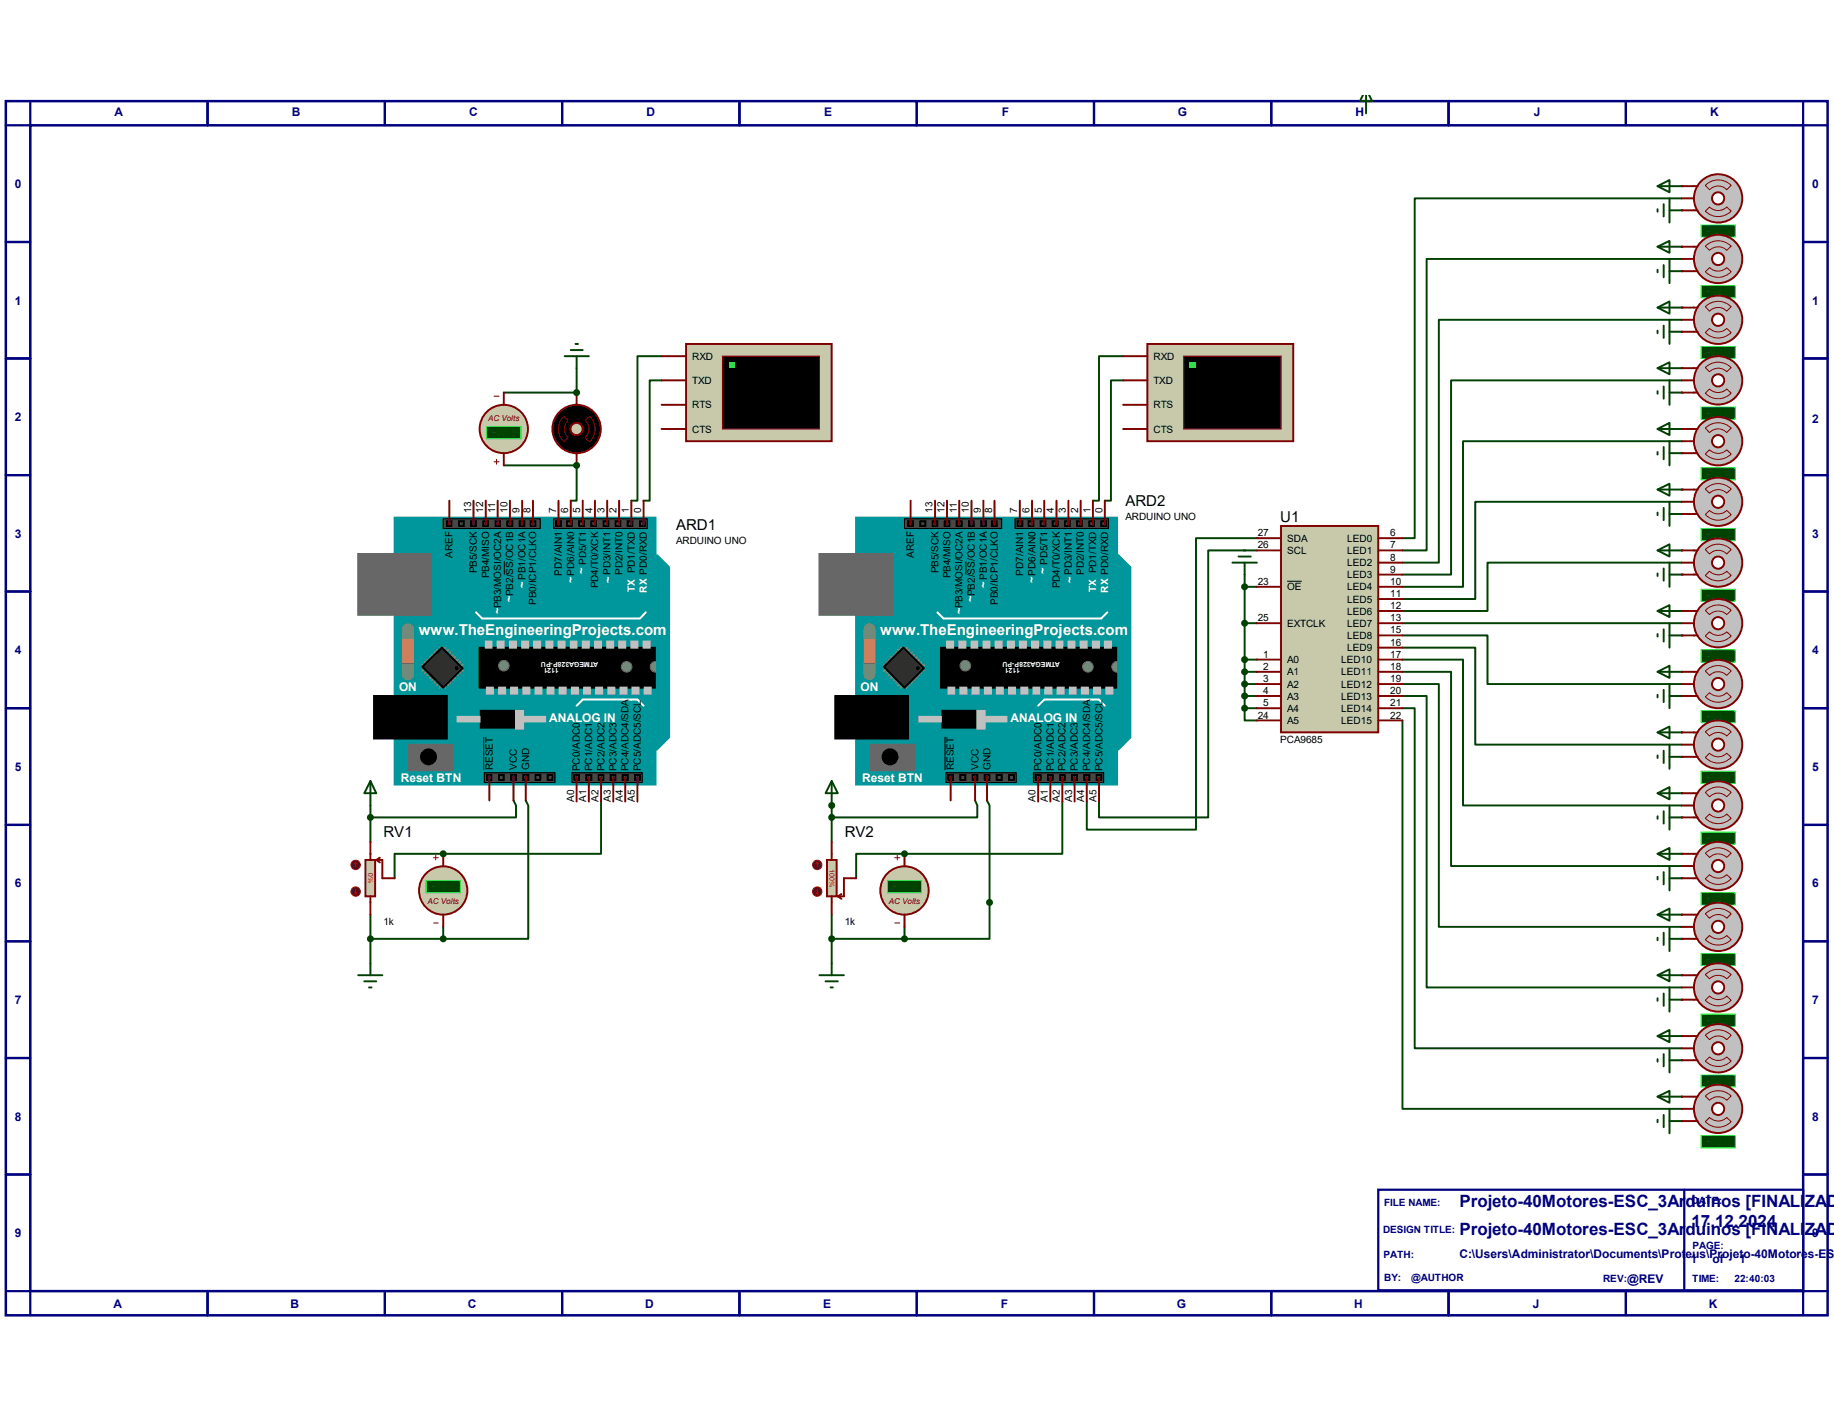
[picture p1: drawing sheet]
<svg xmlns="http://www.w3.org/2000/svg" width="279mm" height="216mm" viewBox="0 0 279 216" stroke-linecap="round" stroke-linejoin="round" font-family="sans-serif">
<path d="M.9 15.4h277.5v185h-277.5zM4.6 19.1h270.1v177.6h-270.1z" fill="none" stroke="#000080" stroke-width=".38"/>
<g fill="none" stroke="#000080" stroke-width=".34">
<path d="M4.6 15.4v3.7h-3.7M31.6 15.4v3.7M58.6 15.4v3.7M85.6 15.4v3.7M112.6 15.4v3.7M139.7 15.4v3.7M166.7 15.4v3.7M193.7 15.4v3.7M220.7 15.4v3.7M247.7 15.4v3.7M274.7 15.4v3.7h3.7M.9 36.9h3.7"/>
<path d="M274.7 36.9h3.7M.9 54.6h3.7M274.7 54.6h3.7M.9 72.4h3.7M274.7 72.4h3.7M.9 90.1h3.7M274.7 90.1h3.7M.9 107.9h3.7M274.7 107.9h3.7M.9 125.7h3.7M274.7 125.7h3.7M.9 143.4h3.7"/>
<path d="M274.7 143.4h3.7M.9 161.2h3.7M.9 178.9h3.7M274.7 161.2h3.7M274.7 178.9h3.7M.9 196.7h3.7v3.7M31.6 196.7v3.7M58.6 196.7v3.7M85.6 196.7v3.7M112.6 196.7v3.7M139.7 196.7v3.7M166.7 196.7v3.7"/>
<path d="M193.7 196.7v3.7M220.7 196.7v3.7M247.7 196.7v3.7M278.4 196.7h-3.7v3.7"/>
</g>
<path d="M210 181.3h64.7v15.3h-64.7z" fill="#fff" stroke="#000080" stroke-width=".34"/>
<path d="M256.6 181.3v15.3" fill="none" stroke="#000080" stroke-width=".34"/>
<g fill="none" stroke="#004000" stroke-width=".3">
<path d="M256.2 30.2h-40.7v51.8h-1.8M256.2 28.4h.1M256.2 32h.1M256.2 39.5h-38.9v44.4h-3.6M256.2 37.6h.1M76.8 59.8h11M87.8 59.8h.1M87.8 56.1v3.7M100.8 54.3h-3.7v22h-.9M100.8 58h-1.8v18.3h-1M171.1 54.3h-3.7v22h-.9M171.1 58h-1.9v18.3h-.9"/>
<path d="M256.2 41.3h.1M256.2 48.7h-37v37h-5.5M256.2 46.9h.1M256.2 50.5h.1M256.2 58h-35.1v29.5h-7.4M256.2 56.1h.1M256.2 59.8h.1M76.8 70.9h11M87.8 70.9v5.4h-.8M87.8 70.9h.1M256.2 67.2h-33.3v22.2h-9.2M256.2 65.4h.1"/>
<path d="M256.2 69h.1M256.2 76.5h-31.5v14.8h-11M256.2 74.6h.1M256.2 78.3h.1M189.6 87.5v20.4M189.6 95h1.9M189.6 89.4h1.9M191.5 82h-9.3v44.4h-16.6v-4.3M191.5 83.9h-7.4v40.6h-16.7v-2.4M213.7 96.8h12.9v7.4h29.6M213.7 98.7h11v14.8h31.5M213.7 95h42.5"/>
<path d="M256.2 85.7h-29.6v7.4h-12.9M256.2 83.9h.1M256.2 87.5h.1M256.2 93.1h.1M256.2 96.8h.1M189.6 107.9v1.9h1.9M189.6 107.9h1.9M189.6 106h1.9M189.6 104.2h1.9M189.6 102.4h1.9M189.6 100.5h1.9M213.7 100.5h9.2v22.2h33.3"/>
<path d="M213.7 102.4h7.4v29.6h35.1M213.7 104.2h5.5v37h37M213.7 106h3.6v44.5h38.9M213.7 107.9h1.8v51.8h40.7M213.7 109.8v59.2h42.5M256.2 102.4h.1M256.2 106h.1M256.2 111.6h.1M256.2 115.3h.1M56.4 122.7v5.6M56.4 139.4v7.4M67.5 130.1h-7.4v3.7"/>
<path d="M67.5 130.1h.1M78.2 122l.4 .7v1.8h-22.2M80.1 122l.4 .7v20.3h-13M91.6 122.1v8h-24.1M126.7 122.7h.1M126.7 122.7v5.6M126.7 139.4v7.4M137.8 130.1h-7.4v3.7M137.8 130.1h.1M148.5 122l.4 .7v1.8h-22.2M150.4 122l.3 .7v20.3h-12.9M161.8 122.1v8h-24"/>
<path d="M256.2 120.9h.1M256.2 124.5h.1M256.2 130.1h.1M256.2 133.8h.1M256.2 139.4h.1M56.4 143h11.1M67.5 141.2v1.8M126.7 143h11.1M137.8 141.2v1.8M256.2 143h.1M256.2 148.6h.1M256.2 152.3h.1"/>
<path d="M256.2 157.9h.1M256.2 161.5h.1M256.2 167.1h.1M256.2 170.8h.1"/>
</g>
<path d="M60.1 78.9h39.8v40.6h-39.8z" fill="#00979c" stroke="#00979c" stroke-width=".3"/>
<g fill="#686767" stroke="#686767" stroke-width=".3">
<path d="M54.6 84.4h11.1v9.3h-11.1z"/>
<path d="M62.3 113.5h6.7v3.8h-6.7z"/>
</g>
<g fill="#000" stroke="#000" stroke-width=".3">
<path d="M73.1 98.7h26.8v6.1h-26.8zM57 106h11.1v6.5h-11.1zM73.2 108.3h6.5v2.6h-6.5z"/>
<circle cx="65.3" cy="115.3" r="1.14"/>
</g>
<path d="M72.5 93.3l.9 .9h24.1l.9-.9M87.8 107.5l1-.9h8.3l.9 .9" fill="none" stroke="#fff" stroke-width=".3"/>
<g fill="#c0c0c0" stroke="#c0c0c0" stroke-width=".3">
<path d="M74 97.7h.9v1h-.9z"/>
<path d="M75.8 97.7h1v1h-1z"/>
<path d="M77.7 97.7h.9v1h-.9z"/>
<path d="M79.5 97.7h1v1h-1z"/>
<path d="M81.4 97.7h.9v1h-.9z"/>
<path d="M83.2 97.7h1v1h-1z"/>
<path d="M85.1 97.7h.9v1h-.9z"/>
<path d="M87 97.7h.8v1h-.8z"/>
<path d="M88.8 97.7h.9v1h-.9z"/>
<path d="M90.6 97.7h1v1h-1z"/>
<path d="M92.5 97.7h.9v1h-.9z"/>
<path d="M94.3 97.7h.9v1h-.9z"/>
<path d="M96.2 97.7h.9v1h-.9z"/>
<path d="M98 97.7h1v1h-1z"/>
<path d="M74.2 104.8h.9v.9h-.9z"/>
<path d="M76 104.8h1v.9h-1z"/>
<path d="M77.9 104.8h.9v.9h-.9z"/>
<path d="M79.7 104.8h.9v.9h-.9z"/>
<path d="M81.6 104.8h.9v.9h-.9z"/>
<path d="M83.4 104.8h.9v.9h-.9z"/>
<path d="M85.3 104.8h.9v.9h-.9z"/>
<path d="M87.1 104.8h1v.9h-1z"/>
<path d="M89 104.8h.9v.9h-.9z"/>
<path d="M90.8 104.8h.9v.9h-.9z"/>
<path d="M92.7 104.8h.9v.9h-.9z"/>
<path d="M94.5 104.8h1v.9h-1z"/>
<path d="M96.4 104.8h.9v.9h-.9z"/>
<path d="M98.2 104.8h.9v.9h-.9z"/>
<path d="M78.6 108.3h1.1v2.7h-1.1z"/>
<path d="M69.7 109.2h3.4v.7h-3.4z"/>
<path d="M79.7 109.2h3.4v.7h-3.4z"/>
</g>
<path d="M62.1 95.9v6.8" fill="none" stroke="#757575" stroke-width="1.9"/>
<path d="M61.4 97.5h1.5v3.4h-1.5z" fill="#ff8000" stroke="#ff8000" stroke-width=".3"/>
<g fill="none" stroke="#808080" stroke-width=".34">
<path d="M65.8 99.8l.4 .3M66.2 99.4l.4 .4M66.6 99l.4 .4M67 98.7l.3 .3M67.9 98.7l-.4 .3M68.2 99l-.3 .4M68.6 99.4l-.4 .4M69 99.8l-.4 .3M64.3 101.3l.4 .3M64.7 101.8l-.4 .4M64.7 100.9l.4 .4M65.1 102.2l-.4 .3"/>
<path d="M65.1 100.5l.4 .4M65.5 102.5l-.4 .4M65.5 100.1l.3 .4M65.8 102.9l-.3 .4M66.2 103.3l-.4 .3M66.6 103.6l-.4 .4M67 104l-.4 .4M67.3 104.4l-.3 .4M67.5 104.4l.4 .4M67.9 104l.3 .4M68.2 103.6l.4 .4M68.6 103.3l.4 .3"/>
<path d="M69 102.9l.3 .4M69.3 100.1l-.3 .4M69.3 102.5l.4 .4M69.7 100.5l-.4 .4M69.7 102.2l.4 .3M70.1 100.9l-.4 .4M70.1 101.8l.4 .4M70.5 101.3l-.4 .3"/>
</g>
<path d="M64.3 101.6l3-2.9 3.2 3.1-3 3z" fill="#2c2c2c" stroke="#000" stroke-width=".3"/>
<circle cx="69.6" cy="101.8" r=".21" fill="#000" stroke="#000" stroke-width=".15"/>
<path d="M67.5 79h14.8v1.5h-14.8z" fill="#464646" stroke="#000" stroke-width=".17"/>
<circle cx="95.5" cy="101.6" r=".8" fill="#757575" stroke="#757575" stroke-width=".15"/>
<g fill="#464646" stroke="#000" stroke-width=".3">
<path d="M68.1 79.4h.7v.7h-.7z"/>
<path d="M71.8 79.4h.7v.7h-.7z"/>
<path d="M73.6 79.4h.7v.7h-.7z"/>
<path d="M75.5 79.4h.7v.7h-.7z"/>
<path d="M77.3 79.4h.8v.7h-.8z"/>
<path d="M79.2 79.4h.7v.7h-.7z"/>
<path d="M69.9 79.4h.8v.7h-.8z"/>
<path d="M80.8 79.4h.8v.7h-.8z"/>
</g>
<g fill="#757575" stroke="#757575" stroke-width=".15">
<circle cx="76.8" cy="101.4" r=".8"/>
<circle cx="99.9" cy="101.6" r=".8"/>
</g>
<path d="M100.1 84.6l1.8 1.8v26l-1.8 1.8z" fill="#00979c" stroke="#00979c" stroke-width=".3"/>
<g fill="#464646" stroke="#000" stroke-width=".17">
<path d="M73.8 117.7h10.7v1.5h-10.7z"/>
<path d="M84.3 79h14.3v1.5h-14.3z"/>
<path d="M87.1 117.7h10.7v1.5h-10.7z"/>
</g>
<g fill="#464646" stroke="#000" stroke-width=".3">
<path d="M76 118.1h.8v.7h-.8z"/>
<path d="M79.7 118.1h.8v.7h-.8z"/>
<path d="M83.4 118.1h.8v.7h-.8z"/>
<path d="M81.6 118.1h.7v.7h-.7z"/>
<path d="M77.9 118.1h.7v.7h-.7z"/>
<path d="M74.2 118.1h.7v.7h-.7z"/>
<path d="M84.7 79.4h.8v.7h-.8z"/>
<path d="M86.4 79.4h.7v.7h-.7z"/>
<path d="M88.2 79.4h.8v.7h-.8z"/>
<path d="M90.1 79.4h.7v.7h-.7z"/>
<path d="M91.9 79.4h.8v.7h-.8z"/>
<path d="M93.8 79.4h.7v.7h-.7z"/>
<path d="M95.6 79.4h.8v.7h-.8z"/>
<path d="M97.5 79.4h.7v.7h-.7z"/>
<path d="M87.5 118.1h.7v.7h-.7z"/>
<path d="M89.3 118.1h.8v.7h-.8z"/>
<path d="M91.2 118.1h.7v.7h-.7z"/>
<path d="M93 118.1h.8v.7h-.8z"/>
<path d="M94.9 118.1h.7v.7h-.7z"/>
<path d="M96.7 118.1h.8v.7h-.8z"/>
</g>
<g fill="none" stroke="#800000" stroke-width=".3">
<path d="M68.5 76.3v3.7M72.1 76.3v3.7M74 76.3v3.7M75.8 76.3v3.7M77.7 76.3v3.7M79.5 76.3v3.7M81.2 76.3v3.7M85.1 76.3v3.7M87 76.3v3.7M88.8 76.3v3.7M90.6 76.3v3.7M92.5 76.3v3.7"/>
<path d="M94.3 76.3v3.7M96.2 76.3v3.7M98 76.3v3.7M74.5 118.3v3.7M78.2 118.3v3.7M80.1 118.3v3.7M87.8 118.4v3.7M89.7 118.4v3.7M91.6 118.4v3.7M93.4 118.4v3.7M95.2 118.4v3.7M97.1 118.4v3.7"/>
</g>
<path d="M76.8 85.5v2M73.7 112.3v5" fill="none" stroke="#000" stroke-width=".15"/>
<path d="M104.5 52.4h22.2v14.8h-22.2z" fill="#c8c8aa" stroke="#800000" stroke-width=".3"/>
<path d="M110.1 54.3h14.7v11.1h-14.7z" fill="#000" stroke="#800000" stroke-width=".17"/>
<path d="M111 55.2h.9v.9h-.9z" fill="#0f0"/>
<path d="M100.8 54.3h3.7M100.8 58h3.7M100.8 61.7h3.7M100.8 65.4h3.7" fill="none" stroke="#800000" stroke-width=".3"/>
<circle cx="87.8" cy="65.4" r="3.7" fill="#000" stroke="#800000" stroke-width=".3"/>
<path d="M85.9 63.4l.6 .7a1.87 1.87 0 0 0 0 2.6l-.6 .6a2.71 2.71 0 0 1 0-3.9zM89.2 64.1l.6-.7a2.71 2.71 0 0 1 0 3.9l-.6-.6a1.79 1.79 0 0 0 0-2.6z" fill="none" stroke="#800000" stroke-width=".15"/>
<circle cx="87.8" cy="65.4" r=".93" fill="#c8c8aa" stroke="#800000" stroke-width=".3"/>
<path d="M87.8 59.8v1.9M87.8 69v1.9" fill="none" stroke="#800000" stroke-width=".3"/>
<path d="M86 54.3h3.7M87 53.3h1.8M87.7 52.4h.4M87.8 54.3v1.8" fill="none" stroke="#004000" stroke-width=".3"/>
<circle cx="76.8" cy="65.4" r="3.7" fill="#c8c8aa" stroke="#800000" stroke-width=".3"/>
<path d="M75.3 70.4h.7M75.3 60.4h.7M75.6 70v.7" fill="none" stroke="#800000" stroke-width=".15"/>
<path d="M74.2 65h5.1v1.8h-5.1z" fill="#004000" stroke="#0f0" stroke-width=".15"/>
<path d="M76.8 59.8v1.9M76.8 69v1.9" fill="none" stroke="#800000" stroke-width=".3"/>
<g fill="#004000" stroke="#004000" stroke-width=".3">
<circle cx="87.8" cy="70.9" r=".38"/>
<circle cx="87.8" cy="59.8" r=".38"/>
</g>
<path d="M126 131h1.5v5.6h-1.5z" fill="#c8c8aa" stroke="#800000" stroke-width=".3"/>
<path d="M126.7 128.3v2.7M126.7 136.6v2.8M127.6 136.6l.6 .3M128.2 136.2l-.6 .4M130.4 133.8h-1.8v2.8h-1" fill="none" stroke="#800000" stroke-width=".3"/>
<circle cx="124.5" cy="135.8" r=".72" fill="#400000" stroke="#f00" stroke-width=".15"/>
<path d="M124.3 136l.2 .2M124.5 135.5v.7M124.7 136l-.2 .2" fill="none" stroke="#f00" stroke-width=".15"/>
<circle cx="124.5" cy="131.8" r=".72" fill="#400000" stroke="#f00" stroke-width=".15"/>
<path d="M124.5 131.4l-.2 .2M124.5 131.4l.2 .2M124.5 131.4v.7" fill="none" stroke="#f00" stroke-width=".15"/>
<circle cx="137.8" cy="135.7" r="3.7" fill="#c8c8aa" stroke="#800000" stroke-width=".3"/>
<path d="M136.3 130.7h.8M136.7 130.3v.7M136.3 140.6h.8" fill="none" stroke="#800000" stroke-width=".15"/>
<path d="M135.2 134.2h5.2v1.8h-5.2z" fill="#004000" stroke="#0f0" stroke-width=".15"/>
<path d="M137.8 130.1v1.9M137.8 139.4v1.8" fill="none" stroke="#800000" stroke-width=".3"/>
<path d="M130.4 78.9h39.8v40.6h-39.8z" fill="#00979c" stroke="#00979c" stroke-width=".3"/>
<g fill="#686767" stroke="#686767" stroke-width=".3">
<path d="M124.8 84.4h11.2v9.3h-11.2z"/>
<path d="M132.6 113.5h6.7v3.8h-6.7z"/>
</g>
<g fill="#000" stroke="#000" stroke-width=".3">
<path d="M143.3 98.7h26.9v6.1h-26.9zM127.3 106h11v6.5h-11zM143.6 108.3h6.4v2.6h-6.4z"/>
<circle cx="135.6" cy="115.3" r="1.14"/>
</g>
<path d="M142.8 93.3l.9 .9h24.1l.9-.9M158.2 107.5l.9-.9h8.3l.9 .9" fill="none" stroke="#fff" stroke-width=".3"/>
<g fill="#c0c0c0" stroke="#c0c0c0" stroke-width=".3">
<path d="M144.3 97.7h.9v1h-.9z"/>
<path d="M146.1 97.7h1v1h-1z"/>
<path d="M148 97.7h.9v1h-.9z"/>
<path d="M149.8 97.7h.9v1h-.9z"/>
<path d="M151.7 97.7h.9v1h-.9z"/>
<path d="M153.5 97.7h1v1h-1z"/>
<path d="M155.4 97.7h.9v1h-.9z"/>
<path d="M157.2 97.7h1v1h-1z"/>
<path d="M159.1 97.7h.9v1h-.9z"/>
<path d="M161 97.7h.8v1h-.8z"/>
<path d="M162.8 97.7h.9v1h-.9z"/>
<path d="M164.6 97.7h1v1h-1z"/>
<path d="M166.5 97.7h.9v1h-.9z"/>
<path d="M168.3 97.7h.9v1h-.9z"/>
<path d="M144.5 104.8h.9v.9h-.9z"/>
<path d="M146.3 104.8h.9v.9h-.9z"/>
<path d="M148.2 104.8h.9v.9h-.9z"/>
<path d="M150 104.8h1v.9h-1z"/>
<path d="M151.8 104.8h1v.9h-1z"/>
<path d="M153.7 104.8h.9v.9h-.9z"/>
<path d="M155.6 104.8h.9v.9h-.9z"/>
<path d="M157.4 104.8h.9v.9h-.9z"/>
<path d="M159.3 104.8h.9v.9h-.9z"/>
<path d="M161.1 104.8h1v.9h-1z"/>
<path d="M163 104.8h.9v.9h-.9z"/>
<path d="M164.8 104.8h.9v.9h-.9z"/>
<path d="M166.7 104.8h.9v.9h-.9z"/>
<path d="M168.5 104.8h1v.9h-1z"/>
<path d="M148.9 108.3h1.1v2.7h-1.1z"/>
<path d="M140 109.2h3.3v.7h-3.3z"/>
<path d="M150 109.2h3.3v.7h-3.3z"/>
</g>
<path d="M132.5 95.9v6.8" fill="none" stroke="#757575" stroke-width="1.9"/>
<path d="M131.7 97.5h1.5v3.4h-1.5z" fill="#ff8000" stroke="#ff8000" stroke-width=".3"/>
<g fill="none" stroke="#808080" stroke-width=".34">
<path d="M136.1 99.8l.4 .3M136.5 99.4l.4 .4M136.9 99l.3 .4M137.2 98.7l.4 .3M138.2 98.7l-.4 .3M138.6 99l-.4 .4M138.9 99.4l-.3 .4M139.3 99.8l-.4 .3M134.7 101.3l.3 .3M135 101.8l-.3 .4M135 100.9l.4 .4M135.4 102.2l-.4 .3"/>
<path d="M135.4 100.5l.4 .4M135.8 102.5l-.4 .4M135.8 100.1l.3 .4M136.1 102.9l-.3 .4M136.5 103.3l-.4 .3M136.9 103.6l-.4 .4M137.2 104l-.3 .4M137.6 104.4l-.4 .4M137.8 104.4l.4 .4M138.2 104l.4 .4M138.6 103.6l.3 .4M138.9 103.3l.4 .3"/>
<path d="M139.3 102.9l.4 .4M139.7 100.1l-.4 .4M139.7 102.5l.3 .4M140 100.5l-.3 .4M140 102.2l.4 .3M140.4 100.9l-.4 .4M140.4 101.8l.4 .4M140.8 101.3l-.4 .3"/>
</g>
<path d="M134.7 101.6l2.9-2.9 3.2 3.1-3 3z" fill="#2c2c2c" stroke="#000" stroke-width=".3"/>
<circle cx="139.8" cy="101.8" r=".21" fill="#000" stroke="#000" stroke-width=".15"/>
<path d="M137.8 79h14.8v1.5h-14.8z" fill="#464646" stroke="#000" stroke-width=".17"/>
<circle cx="165.7" cy="101.6" r=".8" fill="#757575" stroke="#757575" stroke-width=".15"/>
<g fill="#464646" stroke="#000" stroke-width=".3">
<path d="M138.3 79.4h.8v.7h-.8z"/>
<path d="M142.1 79.4h.7v.7h-.7z"/>
<path d="M143.9 79.4h.8v.7h-.8z"/>
<path d="M145.8 79.4h.7v.7h-.7z"/>
<path d="M147.6 79.4h.7v.7h-.7z"/>
<path d="M149.5 79.4h.7v.7h-.7z"/>
<path d="M140.2 79.4h.8v.7h-.8z"/>
<path d="M151.1 79.4h.7v.7h-.7z"/>
</g>
<g fill="#757575" stroke="#757575" stroke-width=".15">
<circle cx="147.1" cy="101.4" r=".8"/>
<circle cx="170.2" cy="101.6" r=".8"/>
</g>
<path d="M170.3 84.6l1.9 1.8v26l-1.9 1.8z" fill="#00979c" stroke="#00979c" stroke-width=".3"/>
<g fill="#464646" stroke="#000" stroke-width=".17">
<path d="M144.1 117.7h10.7v1.5h-10.7z"/>
<path d="M154.6 79h14.3v1.5h-14.3z"/>
<path d="M157.4 117.7h10.7v1.5h-10.7z"/>
</g>
<g fill="#464646" stroke="#000" stroke-width=".3">
<path d="M146.3 118.1h.8v.7h-.8z"/>
<path d="M150 118.1h.7v.7h-.7z"/>
<path d="M153.7 118.1h.8v.7h-.8z"/>
<path d="M151.8 118.1h.8v.7h-.8z"/>
<path d="M148.2 118.1h.7v.7h-.7z"/>
<path d="M144.5 118.1h.7v.7h-.7z"/>
<path d="M155 79.4h.7v.7h-.7z"/>
<path d="M156.7 79.4h.7v.7h-.7z"/>
<path d="M158.5 79.4h.8v.7h-.8z"/>
<path d="M160.4 79.4h.7v.7h-.7z"/>
<path d="M162.2 79.4h.8v.7h-.8z"/>
<path d="M164.1 79.4h.7v.7h-.7z"/>
<path d="M165.9 79.4h.8v.7h-.8z"/>
<path d="M167.8 79.4h.7v.7h-.7z"/>
<path d="M157.8 118.1h.7v.7h-.7z"/>
<path d="M159.6 118.1h.8v.7h-.8z"/>
<path d="M161.5 118.1h.7v.7h-.7z"/>
<path d="M163.3 118.1h.8v.7h-.8z"/>
<path d="M165.2 118.1h.7v.7h-.7z"/>
<path d="M167 118.1h.8v.7h-.8z"/>
</g>
<g fill="none" stroke="#800000" stroke-width=".3">
<path d="M138.7 76.3v3.7M142.5 76.3v3.7M144.3 76.3v3.7M146.1 76.3v3.7M148 76.3v3.7M149.8 76.3v3.7M151.5 76.3v3.7M155.4 76.3v3.7M157.2 76.3v3.7M159.1 76.3v3.7M161 76.3v3.7M162.8 76.3v3.7"/>
<path d="M164.6 76.3v3.7M166.5 76.3v3.7M168.3 76.3v3.7M144.8 118.3v3.7M148.5 118.3v3.7M150.4 118.3v3.7M158.2 118.4v3.7M160 118.4v3.7M161.8 118.4v3.7M163.7 118.4v3.7M165.6 118.4v3.7M167.4 118.4v3.7"/>
</g>
<path d="M147.2 85.5v2M144 112.3v5" fill="none" stroke="#000" stroke-width=".15"/>
<path d="M174.8 52.4h22.2v14.8h-22.2z" fill="#c8c8aa" stroke="#800000" stroke-width=".3"/>
<path d="M180.3 54.3h14.9v11.1h-14.9z" fill="#000" stroke="#800000" stroke-width=".17"/>
<path d="M181.3 55.2h.9v.9h-.9z" fill="#0f0"/>
<path d="M171.1 54.3h3.7M171.1 58h3.7M171.1 61.7h3.7M171.1 65.4h3.7" fill="none" stroke="#800000" stroke-width=".3"/>
<circle cx="126.7" cy="143" r=".38" fill="#004000" stroke="#004000" stroke-width=".3"/>
<path d="M195.2 80.1h14.8v31.5h-14.8z" fill="#c8c8aa" stroke="#800000" stroke-width=".3"/>
<g fill="none" stroke="#800000" stroke-width=".3">
<path d="M191.5 82h3.7M191.5 83.9h3.7M191.5 89.4h3.7M191.5 95h3.7M210 82h3.7M210 83.9h3.7M210 89.4h3.7M210 95h3.7M210 85.7h3.7M210 87.5h3.7M210 91.3h3.7M210 93.1h3.7"/>
<path d="M210 96.8h3.7M210 98.7h3.7M191.5 100.5h3.7M191.5 102.4h3.7M191.5 104.2h3.7M191.5 107.9h3.7M191.5 106h3.7M191.5 109.8h3.7M210 100.5h3.7M210 102.4h3.7M210 104.2h3.7M210 107.9h3.7"/>
<path d="M210 106h3.7M210 109.8h3.7"/>
</g>
<path d="M196.1 88.6h2.2" fill="none" stroke="#000" stroke-width=".15"/>
<path d="M187.7 85.7h3.8M188.7 84.8h1.8M189.4 83.9h.4M189.6 85.7v1.8M126.7 119l.9 1.9h-1.8zM126.7 119v3.7M124.8 148.6h3.8M125.8 149.5h1.8M126.5 150.5h.4M126.7 146.8v1.8" fill="none" stroke="#004000" stroke-width=".3"/>
<g fill="#004000" stroke="#004000" stroke-width=".3">
<circle cx="189.6" cy="107.9" r=".38"/>
<circle cx="189.6" cy="106" r=".38"/>
<circle cx="189.6" cy="104.2" r=".38"/>
<circle cx="189.6" cy="102.4" r=".38"/>
<circle cx="189.6" cy="100.5" r=".38"/>
<circle cx="189.6" cy="95" r=".38"/>
<circle cx="189.6" cy="89.4" r=".38"/>
<circle cx="137.8" cy="130.1" r=".38"/>
<circle cx="126.7" cy="124.5" r=".38"/>
<circle cx="137.8" cy="143" r=".38"/>
</g>
<path d="M55.7 131h1.4v5.6h-1.4z" fill="#c8c8aa" stroke="#800000" stroke-width=".3"/>
<path d="M56.4 128.3v2.7M56.4 136.6v2.8M57.3 131l.6 .4M57.3 131h1v2.8h1.8M57.9 130.7l-.6 .3" fill="none" stroke="#800000" stroke-width=".3"/>
<circle cx="54.2" cy="135.8" r=".72" fill="#400000" stroke="#f00" stroke-width=".15"/>
<path d="M54 136l.2 .2M54.2 135.5v.7M54.4 136l-.2 .2" fill="none" stroke="#f00" stroke-width=".15"/>
<circle cx="54.2" cy="131.8" r=".72" fill="#400000" stroke="#f00" stroke-width=".15"/>
<path d="M54.2 131.4l-.2 .2M54.2 131.4l.2 .2M54.2 131.4v.7" fill="none" stroke="#f00" stroke-width=".15"/>
<circle cx="67.5" cy="135.7" r="3.7" fill="#c8c8aa" stroke="#800000" stroke-width=".3"/>
<path d="M66 130.7h.8M66.4 130.3v.7M66 140.6h.8" fill="none" stroke="#800000" stroke-width=".15"/>
<path d="M64.9 134.2h5.2v1.8h-5.2z" fill="#004000" stroke="#0f0" stroke-width=".15"/>
<path d="M67.5 130.1v1.9M67.5 139.4v1.8" fill="none" stroke="#800000" stroke-width=".3"/>
<g fill="#004000" stroke="#004000" stroke-width=".3">
<circle cx="56.4" cy="143" r=".38"/>
<circle cx="67.5" cy="130.1" r=".38"/>
<circle cx="56.4" cy="124.5" r=".38"/>
<circle cx="67.5" cy="143" r=".38"/>
<circle cx="150.7" cy="137.5" r=".38"/>
<circle cx="126.7" cy="122.7" r=".38"/>
</g>
<path d="M252.5 28.4l1.8-1v1.9zM252.5 31.9v.4M252.5 28.4h3.7M253.4 31.1v1.9M254.3 32h1.9M254.3 30.2v3.7M56.4 119l.9 1.9h-1.8zM56.4 119v3.7M54.6 148.6h3.7M55.5 149.5h1.8M56.2 150.5h.4M56.4 146.8v1.8" fill="none" stroke="#004000" stroke-width=".3"/>
<circle cx="261.7" cy="30.2" r="3.7" fill="#c0c0c0" stroke="#800000" stroke-width=".3"/>
<circle cx="261.7" cy="30.2" r=".93" fill="#fff" stroke="#800000" stroke-width=".3"/>
<path d="M258.1 28.4h.5M258.1 32h.5" fill="none" stroke="#800000" stroke-width=".3"/>
<path d="M259.2 34.3h5.1v1.8h-5.1z" fill="#004000" stroke="#0f0" stroke-width=".15"/>
<path d="M259.8 32.2l.6-.7a1.87 1.87 0 0 0 2.7 0l.6 .7a2.76 2.76 0 0 1-3.9 0zM259.8 28.2a2.76 2.76 0 0 1 3.9 0l-.6 .7a1.79 1.79 0 0 0-2.7 0z" fill="none" stroke="#800000" stroke-width=".15"/>
<path d="M256.2 30.2h1.9M256.2 28.4h1.9M256.2 32h1.9" fill="none" stroke="#800000" stroke-width=".3"/>
<path d="M252.5 37.6l1.8-.9v1.8zM252.5 37.6h3.7M254.3 39.5v3.6M252.5 41.1v.4M253.4 40.4v1.8M254.3 41.3h1.9" fill="none" stroke="#004000" stroke-width=".3"/>
<circle cx="261.7" cy="39.5" r="3.7" fill="#c0c0c0" stroke="#800000" stroke-width=".3"/>
<circle cx="261.7" cy="39.5" r=".93" fill="#fff" stroke="#800000" stroke-width=".3"/>
<path d="M258.1 37.6h.5M258.1 41.3h.5" fill="none" stroke="#800000" stroke-width=".3"/>
<path d="M259.2 43.5h5.1v1.9h-5.1z" fill="#004000" stroke="#0f0" stroke-width=".15"/>
<path d="M259.8 37.5a2.76 2.76 0 0 1 3.9 0l-.6 .6a1.87 1.87 0 0 0-2.7 0zM259.8 41.4l.6-.6a1.87 1.87 0 0 0 2.7 0l.6 .6a2.69 2.69 0 0 1-3.9 0z" fill="none" stroke="#800000" stroke-width=".15"/>
<path d="M256.2 39.5h1.9M256.2 37.6h1.9M256.2 41.3h1.9" fill="none" stroke="#800000" stroke-width=".3"/>
<path d="M252.5 46.9l1.8-1v1.9zM252.5 56.1l1.8-.9v1.8zM252.5 50.4v.4M252.5 59.6v.4M252.5 46.9h3.7M252.5 56.1h3.7M253.4 49.6v1.9M253.4 58.9v1.8M254.3 50.5h1.9M254.3 48.7v3.7M254.3 58v3.7M254.3 59.8h1.9" fill="none" stroke="#004000" stroke-width=".3"/>
<circle cx="261.7" cy="48.7" r="3.7" fill="#c0c0c0" stroke="#800000" stroke-width=".3"/>
<circle cx="261.7" cy="48.7" r=".93" fill="#fff" stroke="#800000" stroke-width=".3"/>
<path d="M258.1 46.9h.5M258.1 50.5h.5" fill="none" stroke="#800000" stroke-width=".3"/>
<path d="M259.2 52.8h5.1v1.8h-5.1z" fill="#004000" stroke="#0f0" stroke-width=".15"/>
<path d="M259.8 50.7l.6-.7a1.87 1.87 0 0 0 2.7 0l.6 .7a2.76 2.76 0 0 1-3.9 0zM259.8 46.7a2.76 2.76 0 0 1 3.9 0l-.6 .7a1.79 1.79 0 0 0-2.7 0z" fill="none" stroke="#800000" stroke-width=".15"/>
<path d="M256.2 48.7h1.9M256.2 46.9h1.9M256.2 50.5h1.9" fill="none" stroke="#800000" stroke-width=".3"/>
<circle cx="261.7" cy="58" r="3.7" fill="#c0c0c0" stroke="#800000" stroke-width=".3"/>
<circle cx="261.7" cy="58" r=".93" fill="#fff" stroke="#800000" stroke-width=".3"/>
<path d="M258.1 56.1h.5M258.1 59.8h.5" fill="none" stroke="#800000" stroke-width=".3"/>
<path d="M259.2 62h5.1v1.9h-5.1z" fill="#004000" stroke="#0f0" stroke-width=".15"/>
<path d="M259.8 59.9l.6-.6a1.87 1.87 0 0 0 2.7 0l.6 .6a2.69 2.69 0 0 1-3.9 0zM259.8 56a2.76 2.76 0 0 1 3.9 0l-.6 .6a1.87 1.87 0 0 0-2.7 0z" fill="none" stroke="#800000" stroke-width=".15"/>
<path d="M256.2 58h1.9M256.2 56.1h1.9M256.2 59.8h1.9" fill="none" stroke="#800000" stroke-width=".3"/>
<g fill="none" stroke="#004000" stroke-width=".3">
<path d="M252.5 65.4l1.8-1v1.9zM252.5 74.6l1.8-.9v1.8zM252.5 68.9v.4M252.5 78.1v.4M252.5 65.4h3.7M252.5 74.6h3.7M253.4 68.1v1.9M253.4 77.4v1.8M254.3 69h1.9M254.3 67.2v3.7M254.3 76.5v3.6M254.3 78.3h1.9"/>
<path d="M252.5 83.9l1.8-1v1.9zM252.5 93.1l1.8-.9v1.8zM252.5 87.4v.4M252.5 96.6v.4M252.5 83.9h3.7M252.5 93.1h3.7M253.4 86.6v1.9M253.4 95.9v1.8M254.3 85.7v3.7M254.3 95v3.7M254.3 87.5h1.9M254.3 96.8h1.9"/>
</g>
<circle cx="261.7" cy="67.2" r="3.7" fill="#c0c0c0" stroke="#800000" stroke-width=".3"/>
<circle cx="261.7" cy="67.2" r=".93" fill="#fff" stroke="#800000" stroke-width=".3"/>
<path d="M258.1 65.4h.5M258.1 69h.5" fill="none" stroke="#800000" stroke-width=".3"/>
<path d="M259.2 71.3h5.1v1.8h-5.1z" fill="#004000" stroke="#0f0" stroke-width=".15"/>
<path d="M259.8 69.2l.6-.7a1.87 1.87 0 0 0 2.7 0l.6 .7a2.76 2.76 0 0 1-3.9 0zM259.8 65.2a2.76 2.76 0 0 1 3.9 0l-.6 .7a1.79 1.79 0 0 0-2.7 0z" fill="none" stroke="#800000" stroke-width=".15"/>
<path d="M256.2 67.2h1.9M256.2 65.4h1.9M256.2 69h1.9" fill="none" stroke="#800000" stroke-width=".3"/>
<circle cx="261.7" cy="76.5" r="3.7" fill="#c0c0c0" stroke="#800000" stroke-width=".3"/>
<circle cx="261.7" cy="76.5" r=".93" fill="#fff" stroke="#800000" stroke-width=".3"/>
<path d="M258.1 74.6h.5M258.1 78.3h.5" fill="none" stroke="#800000" stroke-width=".3"/>
<path d="M259.2 80.5h5.1v1.9h-5.1z" fill="#004000" stroke="#0f0" stroke-width=".15"/>
<path d="M259.8 78.4l.6-.6a1.87 1.87 0 0 0 2.7 0l.6 .6a2.69 2.69 0 0 1-3.9 0zM259.8 74.5a2.76 2.76 0 0 1 3.9 0l-.6 .6a1.87 1.87 0 0 0-2.7 0z" fill="none" stroke="#800000" stroke-width=".15"/>
<path d="M256.2 76.5h1.9M256.2 74.6h1.9M256.2 78.3h1.9" fill="none" stroke="#800000" stroke-width=".3"/>
<circle cx="261.7" cy="85.7" r="3.7" fill="#c0c0c0" stroke="#800000" stroke-width=".3"/>
<circle cx="261.7" cy="85.7" r=".93" fill="#fff" stroke="#800000" stroke-width=".3"/>
<path d="M258.1 83.9h.5M258.1 87.5h.5" fill="none" stroke="#800000" stroke-width=".3"/>
<path d="M259.2 89.8h5.1v1.8h-5.1z" fill="#004000" stroke="#0f0" stroke-width=".15"/>
<path d="M259.8 87.7l.6-.7a1.87 1.87 0 0 0 2.7 0l.6 .7a2.76 2.76 0 0 1-3.9 0zM259.8 83.7a2.76 2.76 0 0 1 3.9 0l-.6 .7a1.79 1.79 0 0 0-2.7 0z" fill="none" stroke="#800000" stroke-width=".15"/>
<path d="M256.2 85.7h1.9M256.2 83.9h1.9M256.2 87.5h1.9" fill="none" stroke="#800000" stroke-width=".3"/>
<circle cx="261.7" cy="95" r="3.7" fill="#c0c0c0" stroke="#800000" stroke-width=".3"/>
<circle cx="261.7" cy="95" r=".93" fill="#fff" stroke="#800000" stroke-width=".3"/>
<path d="M258.1 93.1h.5M258.1 96.8h.5" fill="none" stroke="#800000" stroke-width=".3"/>
<path d="M259.2 99h5.1v1.9h-5.1z" fill="#004000" stroke="#0f0" stroke-width=".15"/>
<path d="M259.8 96.9l.6-.6a1.87 1.87 0 0 0 2.7 0l.6 .6a2.69 2.69 0 0 1-3.9 0zM259.8 93a2.76 2.76 0 0 1 3.9 0l-.6 .6a1.87 1.87 0 0 0-2.7 0z" fill="none" stroke="#800000" stroke-width=".15"/>
<path d="M256.2 95h1.9M256.2 93.1h1.9M256.2 96.8h1.9" fill="none" stroke="#800000" stroke-width=".3"/>
<g fill="none" stroke="#004000" stroke-width=".3">
<path d="M252.5 102.4l1.8-1v1.9zM252.5 111.6l1.8-.9v1.8zM252.5 105.9v.4M252.5 115.1v.4M252.5 102.4h3.7M252.5 111.6h3.7M253.4 105.1v1.9M253.4 114.4v1.8M254.3 106h1.9M254.3 104.2v3.7M254.3 113.5v3.6M254.3 115.3h1.9"/>
<path d="M252.5 120.9l1.8-1v1.9zM252.5 130.1l1.8-.9v1.8zM252.5 124.4v.4M252.5 133.6v.4M252.5 120.9h3.7M252.5 130.1h3.7M253.4 123.6v1.9M253.4 132.9v1.8M254.3 122.7v3.7M254.3 132v3.7M254.3 124.5h1.9M254.3 133.8h1.9"/>
</g>
<circle cx="261.7" cy="104.2" r="3.7" fill="#c0c0c0" stroke="#800000" stroke-width=".3"/>
<circle cx="261.7" cy="104.2" r=".93" fill="#fff" stroke="#800000" stroke-width=".3"/>
<path d="M258.1 102.4h.5M258.1 106h.5" fill="none" stroke="#800000" stroke-width=".3"/>
<path d="M259.2 108.3h5.1v1.8h-5.1z" fill="#004000" stroke="#0f0" stroke-width=".15"/>
<path d="M259.8 106.2l.6-.7a1.87 1.87 0 0 0 2.7 0l.6 .7a2.76 2.76 0 0 1-3.9 0zM259.8 102.2a2.76 2.76 0 0 1 3.9 0l-.6 .7a1.79 1.79 0 0 0-2.7 0z" fill="none" stroke="#800000" stroke-width=".15"/>
<path d="M256.2 104.2h1.9M256.2 102.4h1.9M256.2 106h1.9" fill="none" stroke="#800000" stroke-width=".3"/>
<circle cx="261.7" cy="113.5" r="3.7" fill="#c0c0c0" stroke="#800000" stroke-width=".3"/>
<circle cx="261.7" cy="113.5" r=".93" fill="#fff" stroke="#800000" stroke-width=".3"/>
<path d="M258.1 111.6h.5M258.1 115.3h.5" fill="none" stroke="#800000" stroke-width=".3"/>
<path d="M259.2 117.5h5.1v1.9h-5.1z" fill="#004000" stroke="#0f0" stroke-width=".15"/>
<path d="M259.8 115.4l.6-.6a1.87 1.87 0 0 0 2.7 0l.6 .6a2.69 2.69 0 0 1-3.9 0zM259.8 111.5a2.76 2.76 0 0 1 3.9 0l-.6 .6a1.87 1.87 0 0 0-2.7 0z" fill="none" stroke="#800000" stroke-width=".15"/>
<path d="M256.2 113.5h1.9M256.2 111.6h1.9M256.2 115.3h1.9" fill="none" stroke="#800000" stroke-width=".3"/>
<circle cx="261.7" cy="122.7" r="3.7" fill="#c0c0c0" stroke="#800000" stroke-width=".3"/>
<circle cx="261.7" cy="122.7" r=".93" fill="#fff" stroke="#800000" stroke-width=".3"/>
<path d="M258.1 120.9h.5M258.1 124.5h.5" fill="none" stroke="#800000" stroke-width=".3"/>
<path d="M259.2 126.8h5.1v1.8h-5.1z" fill="#004000" stroke="#0f0" stroke-width=".15"/>
<path d="M259.8 124.7l.6-.7a1.87 1.87 0 0 0 2.7 0l.6 .7a2.76 2.76 0 0 1-3.9 0zM259.8 120.7a2.76 2.76 0 0 1 3.9 0l-.6 .7a1.79 1.79 0 0 0-2.7 0z" fill="none" stroke="#800000" stroke-width=".15"/>
<path d="M256.2 122.7h1.9M256.2 120.9h1.9M256.2 124.5h1.9" fill="none" stroke="#800000" stroke-width=".3"/>
<circle cx="261.7" cy="132" r="3.7" fill="#c0c0c0" stroke="#800000" stroke-width=".3"/>
<circle cx="261.7" cy="132" r=".93" fill="#fff" stroke="#800000" stroke-width=".3"/>
<path d="M258.1 130.1h.5M258.1 133.8h.5" fill="none" stroke="#800000" stroke-width=".3"/>
<path d="M259.2 136h5.1v1.9h-5.1z" fill="#004000" stroke="#0f0" stroke-width=".15"/>
<path d="M259.8 133.9l.6-.6a1.87 1.87 0 0 0 2.7 0l.6 .6a2.69 2.69 0 0 1-3.9 0zM259.8 130a2.76 2.76 0 0 1 3.9 0l-.6 .6a1.87 1.87 0 0 0-2.7 0z" fill="none" stroke="#800000" stroke-width=".15"/>
<path d="M256.2 132h1.9M256.2 130.1h1.9M256.2 133.8h1.9" fill="none" stroke="#800000" stroke-width=".3"/>
<g fill="none" stroke="#004000" stroke-width=".3">
<path d="M252.5 139.4l1.8-1v1.9zM252.5 139.4h3.7M252.5 148.6l1.8-.9v1.8zM252.5 157.9l1.8-1v1.9zM252.5 142.9v.4M252.5 152.1v.4M252.5 148.6h3.7M252.5 157.9h3.7M253.4 142.1v1.9M253.4 151.4v1.8M254.3 143h1.9M254.3 141.2v3.7"/>
<path d="M254.3 150.5v3.6M254.3 159.7v3.7M254.3 152.3h1.9M252.5 167.1l1.8-.9v1.8zM252.5 161.4v.4M252.5 170.6v.4M252.5 167.1h3.7M253.4 160.6v1.9M253.4 169.9v1.8M254.3 169v3.7M254.3 161.5h1.9M254.3 170.8h1.9"/>
</g>
<circle cx="261.7" cy="141.2" r="3.7" fill="#c0c0c0" stroke="#800000" stroke-width=".3"/>
<circle cx="261.7" cy="141.2" r=".93" fill="#fff" stroke="#800000" stroke-width=".3"/>
<path d="M258.1 139.4h.5M258.1 143h.5" fill="none" stroke="#800000" stroke-width=".3"/>
<path d="M259.2 145.3h5.1v1.8h-5.1z" fill="#004000" stroke="#0f0" stroke-width=".15"/>
<path d="M259.8 139.2a2.76 2.76 0 0 1 3.9 0l-.6 .7a1.79 1.79 0 0 0-2.7 0zM259.8 143.2l.6-.7a1.87 1.87 0 0 0 2.7 0l.6 .7a2.76 2.76 0 0 1-3.9 0z" fill="none" stroke="#800000" stroke-width=".15"/>
<path d="M256.2 139.4h1.9M256.2 141.2h1.9M256.2 143h1.9" fill="none" stroke="#800000" stroke-width=".3"/>
<circle cx="261.7" cy="150.5" r="3.7" fill="#c0c0c0" stroke="#800000" stroke-width=".3"/>
<circle cx="261.7" cy="150.5" r=".93" fill="#fff" stroke="#800000" stroke-width=".3"/>
<path d="M258.1 148.6h.5M258.1 152.3h.5" fill="none" stroke="#800000" stroke-width=".3"/>
<path d="M259.2 154.5h5.1v1.9h-5.1z" fill="#004000" stroke="#0f0" stroke-width=".15"/>
<path d="M259.8 152.4l.6-.6a1.87 1.87 0 0 0 2.7 0l.6 .6a2.69 2.69 0 0 1-3.9 0zM259.8 148.5a2.76 2.76 0 0 1 3.9 0l-.6 .6a1.87 1.87 0 0 0-2.7 0z" fill="none" stroke="#800000" stroke-width=".15"/>
<path d="M256.2 150.5h1.9M256.2 148.6h1.9M256.2 152.3h1.9" fill="none" stroke="#800000" stroke-width=".3"/>
<circle cx="261.7" cy="159.7" r="3.7" fill="#c0c0c0" stroke="#800000" stroke-width=".3"/>
<circle cx="261.7" cy="159.7" r=".93" fill="#fff" stroke="#800000" stroke-width=".3"/>
<path d="M258.1 157.9h.5M258.1 161.5h.5" fill="none" stroke="#800000" stroke-width=".3"/>
<path d="M259.2 163.8h5.1v1.8h-5.1z" fill="#004000" stroke="#0f0" stroke-width=".15"/>
<path d="M259.8 157.7a2.76 2.76 0 0 1 3.9 0l-.6 .7a1.79 1.79 0 0 0-2.7 0zM259.8 161.7l.6-.7a1.87 1.87 0 0 0 2.7 0l.6 .7a2.76 2.76 0 0 1-3.9 0z" fill="none" stroke="#800000" stroke-width=".15"/>
<path d="M256.2 159.7h1.9M256.2 157.9h1.9M256.2 161.5h1.9" fill="none" stroke="#800000" stroke-width=".3"/>
<circle cx="261.7" cy="169" r="3.7" fill="#c0c0c0" stroke="#800000" stroke-width=".3"/>
<circle cx="261.7" cy="169" r=".93" fill="#fff" stroke="#800000" stroke-width=".3"/>
<path d="M258.1 167.1h.5M258.1 170.8h.5" fill="none" stroke="#800000" stroke-width=".3"/>
<path d="M259.2 173h5.1v1.9h-5.1z" fill="#004000" stroke="#0f0" stroke-width=".15"/>
<path d="M259.8 170.9l.6-.6a1.87 1.87 0 0 0 2.7 0l.6 .6a2.69 2.69 0 0 1-3.9 0zM259.8 167a2.76 2.76 0 0 1 3.9 0l-.6 .6a1.87 1.87 0 0 0-2.7 0z" fill="none" stroke="#800000" stroke-width=".15"/>
<path d="M256.2 169h1.9M256.2 167.1h1.9M256.2 170.8h1.9" fill="none" stroke="#800000" stroke-width=".3"/>
<path d="M207.7 14.4l-.5 1h1.8l-.4-1M208.1 14.4v2.9" fill="none" stroke="#004000" stroke-width=".3"/>
<g font-size="2.6" fill="#000080">
<text x="222.3" y="183.9">Projeto-40Motores-ESC_3Arduinos [FINALIZADO</text>
<text x="222.3" y="188.2">Projeto-40Motores-ESC_3Arduinos [FINALIZADO</text>
<text x="257.7" y="186.9">17.12.2024</text>
</g>
<g font-size="2.3">
<text x="171.4" y="77.1">ARD2</text>
<text x="103" y="80.8">ARD1</text>
<text x="195" y="79.5">U1</text>
<text x="58.4" y="127.6">RV1</text>
<text x="128.7" y="127.6">RV2</text>
</g>
<g font-size="2.3" fill="#fff">
<text x="63.8" y="96.7">www.TheEngineeringProjects.com</text>
<text x="134.1" y="96.7">www.TheEngineeringProjects.com</text>
</g>
<g font-size="1.8" fill="#000080">
<text x="17.4" y="17.7">A</text>
<text x="44.5" y="17.7">B</text>
<text x="71.5" y="17.7">C</text>
<text x="98.5" y="17.7">D</text>
<text x="125.6" y="17.7">E</text>
<text x="152.6" y="17.7">F</text>
<text x="179.4" y="17.7">G</text>
<text x="206.5" y="17.7">H</text>
<text x="233.7" y="17.7">J</text>
<text x="260.5" y="17.7">K</text>
<text x="2.2" y="28.7">0</text>
<text x="276.1" y="28.7">0</text>
<text x="2.2" y="46.4">1</text>
<text x="276.1" y="46.4">1</text>
<text x="2.2" y="64.2">2</text>
<text x="276.1" y="64.4">2</text>
<text x="2.2" y="82">3</text>
<text x="276.1" y="82">3</text>
<text x="2.2" y="99.7">4</text>
<text x="276.1" y="99.7">4</text>
<text x="2.2" y="117.5">5</text>
<text x="276.1" y="117.5">5</text>
<text x="2.2" y="135.2">6</text>
<text x="276.1" y="135.2">6</text>
<text x="2.2" y="153">7</text>
<text x="276.1" y="153">7</text>
<text x="2.2" y="170.7">8</text>
<text x="276.1" y="170.7">8</text>
<text x="2.2" y="188.5">9</text>
<text x="222.3" y="191.7">C:\Users\Administrator\Documents\Proteus\Projeto-40Motores-ESC</text>
<text x="276.1" y="188.5">9</text>
<text x="247.9" y="195.5">@REV</text>
<text x="257.6" y="192.5">1</text>
<text x="260.9" y="192.5">of</text>
<text x="265" y="192.5">1</text>
<text x="17.3" y="199.2">A</text>
<text x="44.3" y="199.2">B</text>
<text x="71.3" y="199.2">C</text>
<text x="98.3" y="199.2">D</text>
<text x="125.4" y="199.2">E</text>
<text x="152.4" y="199.2">F</text>
<text x="179.3" y="199.2">G</text>
<text x="206.3" y="199.2">H</text>
<text x="233.5" y="199.2">J</text>
<text x="260.3" y="199.2">K</text>
</g>
<g font-size="1.8" fill="#fff">
<text x="60.8" y="105.2">ON</text>
<text x="131.1" y="105.2">ON</text>
<text x="83.7" y="110.1">ANALOG IN</text>
<text x="154" y="110.1">ANALOG IN</text>
<text x="61" y="119.1">Reset BTN</text>
<text x="131.4" y="119.1">Reset BTN</text>
</g>
<g font-size="1.7" fill="#fff">
<text x="80.1" y="89.5" transform="rotate(-90 80.1 89.5)">~PB1/OC1A</text>
<text x="87.5" y="88.8" transform="rotate(-90 87.5 88.8)">~PD6/AIN0</text>
<text x="89.2" y="87.5" transform="rotate(-90 89.2 87.5)">~ PD5/T1</text>
<text x="93.2" y="88.8" transform="rotate(-90 93.2 88.8)">~PD3/INT1</text>
<text x="150.4" y="89.5" transform="rotate(-90 150.4 89.5)">~PB1/OC1A</text>
<text x="157.8" y="88.8" transform="rotate(-90 157.8 88.8)">~PD6/AIN0</text>
<text x="159.4" y="87.5" transform="rotate(-90 159.4 87.5)">~ PD5/T1</text>
<text x="163.5" y="88.8" transform="rotate(-90 163.5 88.8)">~PD3/INT1</text>
<text x="76.4" y="93.6" transform="rotate(-90 76.4 93.6)">~PB3/MOSI/OC2A</text>
<text x="78.1" y="91.8" transform="rotate(-90 78.1 91.8)">~PB2/SS/OC1B</text>
<text x="146.7" y="93.6" transform="rotate(-90 146.7 93.6)">~PB3/MOSI/OC2A</text>
<text x="148.4" y="91.8" transform="rotate(-90 148.4 91.8)">~PB2/SS/OC1B</text>
</g>
<g font-size="1.5" fill="#008000">
<text x="259.8" y="35.8">+88.8</text>
<text x="259.8" y="45">+88.8</text>
<text x="259.8" y="54.3">+88.8</text>
<text x="259.8" y="63.5">+88.8</text>
<text x="74.8" y="66.5">+88.8</text>
<text x="259.8" y="72.8">+88.8</text>
<text x="259.8" y="82">+88.8</text>
<text x="259.8" y="91.3">+88.8</text>
<text x="259.8" y="100.5">+88.8</text>
<text x="259.8" y="109.8">+88.8</text>
<text x="259.8" y="119">+88.8</text>
<text x="259.8" y="128.3">+88.8</text>
<text x="65.6" y="135.6">+88.8</text>
<text x="135.8" y="135.6">+88.8</text>
<text x="259.8" y="137.5">+88.8</text>
<text x="259.8" y="146.8">+88.8</text>
<text x="259.8" y="156">+88.8</text>
<text x="259.8" y="165.3">+88.8</text>
<text x="259.8" y="174.5">+88.8</text>
</g>
<g font-size="1.5">
<text x="105.5" y="54.8">RXD</text>
<text x="105.5" y="58.5">TXD</text>
<text x="175.7" y="54.8">RXD</text>
<text x="175.7" y="58.5">TXD</text>
<text x="105.5" y="62.2">RTS</text>
<text x="105.5" y="65.9">CTS</text>
<text x="175.7" y="62.2">RTS</text>
<text x="175.7" y="65.9">CTS</text>
<text x="71.8" y="78.1" transform="rotate(-90 71.8 78.1)">13</text>
<text x="73.6" y="78.1" transform="rotate(-90 73.6 78.1)">12</text>
<text x="75.4" y="78.1" transform="rotate(-90 75.4 78.1)">11</text>
<text x="77.3" y="78.1" transform="rotate(-90 77.3 78.1)">10</text>
<text x="79.2" y="78.1" transform="rotate(-90 79.2 78.1)">9</text>
<text x="80.8" y="78.1" transform="rotate(-90 80.8 78.1)">8</text>
<text x="84.7" y="78.1" transform="rotate(-90 84.7 78.1)">7</text>
<text x="86.6" y="78.1" transform="rotate(-90 86.6 78.1)">6</text>
<text x="88.4" y="78.1" transform="rotate(-90 88.4 78.1)">5</text>
<text x="90.3" y="78.1" transform="rotate(-90 90.3 78.1)">4</text>
<text x="92.1" y="78.1" transform="rotate(-90 92.1 78.1)">3</text>
<text x="93.9" y="78.1" transform="rotate(-90 93.9 78.1)">2</text>
<text x="95.8" y="78.1" transform="rotate(-90 95.8 78.1)">1</text>
<text x="97.7" y="78.1" transform="rotate(-90 97.7 78.1)">0</text>
<text x="103" y="82.9">ARDUINO UNO</text>
<text x="142.1" y="78.1" transform="rotate(-90 142.1 78.1)">13</text>
<text x="143.9" y="78.1" transform="rotate(-90 143.9 78.1)">12</text>
<text x="145.8" y="78.1" transform="rotate(-90 145.8 78.1)">11</text>
<text x="147.6" y="78.1" transform="rotate(-90 147.6 78.1)">10</text>
<text x="149.4" y="78.1" transform="rotate(-90 149.4 78.1)">9</text>
<text x="151.1" y="78.1" transform="rotate(-90 151.1 78.1)">8</text>
<text x="155" y="78.1" transform="rotate(-90 155 78.1)">7</text>
<text x="156.8" y="78.1" transform="rotate(-90 156.8 78.1)">6</text>
<text x="158.7" y="78.1" transform="rotate(-90 158.7 78.1)">5</text>
<text x="160.6" y="78.1" transform="rotate(-90 160.6 78.1)">4</text>
<text x="162.4" y="78.1" transform="rotate(-90 162.4 78.1)">3</text>
<text x="164.3" y="78.1" transform="rotate(-90 164.3 78.1)">2</text>
<text x="166.1" y="78.1" transform="rotate(-90 166.1 78.1)">1</text>
<text x="167.9" y="78.1" transform="rotate(-90 167.9 78.1)">0</text>
<text x="171.4" y="79.2">ARDUINO UNO</text>
<text x="191.6" y="81.7">27</text>
<text x="191.6" y="83.6">26</text>
<text x="196.1" y="82.5">SDA</text>
<text x="205.2" y="82.5">LED0</text>
<text x="211.8" y="81.7">6</text>
<text x="211.8" y="83.6">7</text>
<text x="69" y="85" transform="rotate(-90 69 85)">AREF</text>
<text x="72.6" y="87.4" transform="rotate(-90 72.6 87.4)">PB5/SCK</text>
<text x="74.5" y="88.1" transform="rotate(-90 74.5 88.1)">PB4/MISO</text>
<text x="85.6" y="87.7" transform="rotate(-90 85.6 87.7)">PD7/AIN1</text>
<text x="91.1" y="89.7" transform="rotate(-90 91.1 89.7)">PD4/T0/XCK</text>
<text x="94.8" y="87.6" transform="rotate(-90 94.8 87.6)">PD2/INT0</text>
<text x="139.2" y="85" transform="rotate(-90 139.2 85)">AREF</text>
<text x="143" y="87.4" transform="rotate(-90 143 87.4)">PB5/SCK</text>
<text x="144.8" y="88.1" transform="rotate(-90 144.8 88.1)">PB4/MISO</text>
<text x="155.9" y="87.7" transform="rotate(-90 155.9 87.7)">PD7/AIN1</text>
<text x="161.5" y="89.7" transform="rotate(-90 161.5 89.7)">PD4/T0/XCK</text>
<text x="165.1" y="87.6" transform="rotate(-90 165.1 87.6)">PD2/INT0</text>
<text x="191.6" y="89.1">23</text>
<text x="196.1" y="84.4">SCL</text>
<text x="196.1" y="90">OE</text>
<text x="205.2" y="86.3">LED2</text>
<text x="205.2" y="88.1">LED3</text>
<text x="205.2" y="90">LED4</text>
<text x="205.2" y="84.4">LED1</text>
<text x="211.8" y="85.4">8</text>
<text x="211.8" y="87.2">9</text>
<text x="211.8" y="89.1">10</text>
<text x="81.7" y="92.2" transform="rotate(-90 81.7 92.2)">PB0/ICP1/CLKO</text>
<text x="152" y="92.2" transform="rotate(-90 152 92.2)">PB0/ICP1/CLKO</text>
<text x="191.6" y="94.7">25</text>
<text x="196.1" y="95.5">EXTCLK</text>
<text x="205.2" y="91.8">LED5</text>
<text x="205.2" y="93.6">LED6</text>
<text x="205.2" y="95.5">LED7</text>
<text x="211.8" y="91">11</text>
<text x="211.8" y="92.8">12</text>
<text x="211.8" y="94.7">13</text>
<text x="192.4" y="100.2">1</text>
<text x="196.1" y="101">A0</text>
<text x="204.3" y="101">LED10</text>
<text x="205.2" y="97.4">LED8</text>
<text x="205.2" y="99.2">LED9</text>
<text x="211.8" y="96.5">15</text>
<text x="211.8" y="98.4">16</text>
<text x="211.8" y="100.2">17</text>
<text x="192.4" y="102.1">2</text>
<text x="192.4" y="103.9">3</text>
<text x="192.4" y="107.6">5</text>
<text x="192.4" y="105.7">4</text>
<text x="196.1" y="102.9">A1</text>
<text x="196.1" y="104.8">A2</text>
<text x="196.1" y="106.6">A3</text>
<text x="204.3" y="102.9">LED11</text>
<text x="204.3" y="104.8">LED12</text>
<text x="204.3" y="106.6">LED13</text>
<text x="211.8" y="102.1">18</text>
<text x="211.8" y="103.9">19</text>
<text x="211.8" y="105.7">20</text>
<text x="211.8" y="107.6">21</text>
<text x="191.6" y="109.5">24</text>
<text x="195" y="113.2">PCA9685</text>
<text x="196.1" y="108.5">A4</text>
<text x="196.1" y="110.3">A5</text>
<text x="204.3" y="108.5">LED14</text>
<text x="204.3" y="110.3">LED15</text>
<text x="211.8" y="109.5">22</text>
<text x="75.1" y="117.3" transform="rotate(-90 75.1 117.3)">RESET</text>
<text x="78.7" y="117.3" transform="rotate(-90 78.7 117.3)">VCC</text>
<text x="80.6" y="117.3" transform="rotate(-90 80.6 117.3)">GND</text>
<text x="88.3" y="117.5" transform="rotate(-90 88.3 117.5)">PC0/ADC0</text>
<text x="90.2" y="117.5" transform="rotate(-90 90.2 117.5)">PC1/ADC1</text>
<text x="92.1" y="117.5" transform="rotate(-90 92.1 117.5)">PC2/ADC2</text>
<text x="93.9" y="117.5" transform="rotate(-90 93.9 117.5)">PC3/ADC3</text>
<text x="95.8" y="117.5" transform="rotate(-90 95.8 117.5)">PC4/ADC4/SDA</text>
<text x="97.6" y="117.5" transform="rotate(-90 97.6 117.5)">PC5/ADC5/SCL</text>
<text x="145.3" y="117.3" transform="rotate(-90 145.3 117.3)">RESET</text>
<text x="149.1" y="117.3" transform="rotate(-90 149.1 117.3)">VCC</text>
<text x="150.9" y="117.3" transform="rotate(-90 150.9 117.3)">GND</text>
<text x="158.7" y="117.5" transform="rotate(-90 158.7 117.5)">PC0/ADC0</text>
<text x="160.5" y="117.5" transform="rotate(-90 160.5 117.5)">PC1/ADC1</text>
<text x="162.3" y="117.5" transform="rotate(-90 162.3 117.5)">PC2/ADC2</text>
<text x="164.2" y="117.5" transform="rotate(-90 164.2 117.5)">PC3/ADC3</text>
<text x="166.1" y="117.5" transform="rotate(-90 166.1 117.5)">PC4/ADC4/SDA</text>
<text x="167.9" y="117.5" transform="rotate(-90 167.9 117.5)">PC5/ADC5/SCL</text>
<text x="87.5" y="122.2" transform="rotate(-90 87.5 122.2)">A0</text>
<text x="89.3" y="122.2" transform="rotate(-90 89.3 122.2)">A1</text>
<text x="91.2" y="122.2" transform="rotate(-90 91.2 122.2)">A2</text>
<text x="93" y="122.2" transform="rotate(-90 93 122.2)">A3</text>
<text x="94.9" y="122.2" transform="rotate(-90 94.9 122.2)">A4</text>
<text x="96.7" y="122.2" transform="rotate(-90 96.7 122.2)">A5</text>
<text x="157.8" y="122.2" transform="rotate(-90 157.8 122.2)">A0</text>
<text x="159.6" y="122.2" transform="rotate(-90 159.6 122.2)">A1</text>
<text x="161.5" y="122.2" transform="rotate(-90 161.5 122.2)">A2</text>
<text x="163.3" y="122.2" transform="rotate(-90 163.3 122.2)">A3</text>
<text x="165.2" y="122.2" transform="rotate(-90 165.2 122.2)">A4</text>
<text x="167" y="122.2" transform="rotate(-90 167 122.2)">A5</text>
<text x="58.4" y="140.9">1k</text>
<text x="128.7" y="140.9">1k</text>
</g>
<g font-size="1.5" fill="#fff">
<text x="96.7" y="90.2" transform="rotate(-90 96.7 90.2)">TX PD1/TXD</text>
<text x="98.6" y="90.3" transform="rotate(-90 98.6 90.3)">RX PD0/RXD</text>
<text x="167" y="90.2" transform="rotate(-90 167 90.2)">TX PD1/TXD</text>
<text x="168.8" y="90.3" transform="rotate(-90 168.8 90.3)">RX PD0/RXD</text>
</g>
<g font-size="1.5" fill="#000080">
<text x="210.9" y="183.8">FILE NAME:</text>
<text x="257.7" y="183.4">DATE:</text>
<text x="210.7" y="187.8">DESIGN TITLE:</text>
<text x="210.8" y="191.6">PATH:</text>
<text x="257.9" y="190.2">PAGE:</text>
<text x="210.9" y="195.2">BY:</text>
<text x="215" y="195.2">@AUTHOR</text>
<text x="244.2" y="195.4">REV:</text>
<text x="257.8" y="195.4">TIME:</text>
<text x="264.2" y="195.4">22:40:03</text>
</g>
<g font-size="1.2" fill="#800000">
<text x="74.4" y="64.2">AC Volts</text>
<text x="65.2" y="137.8">AC Volts</text>
<text x="135.4" y="137.8">AC Volts</text>
</g>
<g font-size="1.1" fill="#fff">
<text x="85.1" y="101.9" transform="rotate(-180 85.1 101.9)">1121</text>
<text x="91.1" y="100.9" transform="rotate(-180 91.1 100.9)">ATMEGA328P-PU</text>
<text x="155.4" y="101.9" transform="rotate(-180 155.4 101.9)">1121</text>
<text x="161.5" y="100.9" transform="rotate(-180 161.5 100.9)">ATMEGA328P-PU</text>
</g>
<g font-size="1.1" fill="#c00000">
<text x="56.1" y="133.1" transform="rotate(90 56.1 133.1)">0%</text>
<text x="126.4" y="132.5" transform="rotate(90 126.4 132.5)">100%</text>
</g>
</svg>
